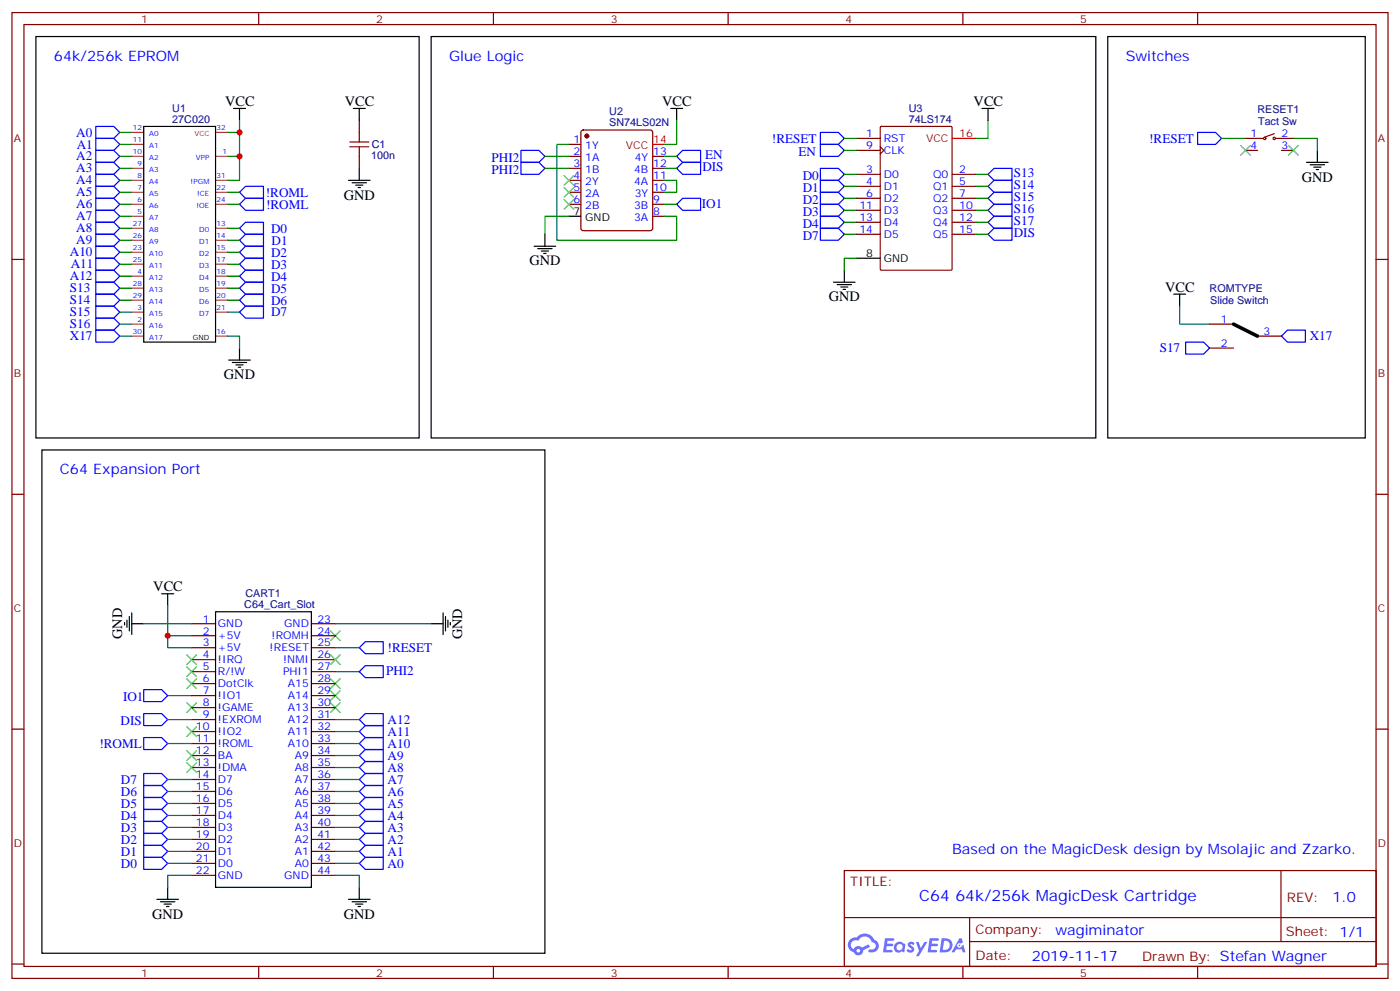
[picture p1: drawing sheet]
<svg xmlns="http://www.w3.org/2000/svg" width="412mm" height="292mm" viewBox="0 0 412 292" stroke-linecap="round" stroke-linejoin="round" font-family="sans-serif">
<g fill="none" stroke="#870000" stroke-width=".35">
<path d="M3.5 3.7h405.4v284.3h-405.4zM7.1 7.2h398.2v277.3h-398.2zM76.2 3.7v3.5M145.3 3.7v3.5M214.5 3.7v3.5M283.6 3.7v3.5M352.8 3.7v3.5M3.5 76.4h3.6M405.3 76.4h3.6M3.5 145.5h3.6M405.3 145.5h3.6M3.5 214.7h3.6"/>
<path d="M405.3 214.7h3.6M248.7 256.3h156.6v28.2h-156.6zM377.3 256.3v20.9M248.7 270.1h156.5M285.6 277.2h119.6M285.6 270.1v14.2M3.5 283.8h3.6M76.2 284.5v3.5M145.3 284.5v3.5M214.5 284.5v3.5M283.6 284.5v3.5M352.8 284.5v3.5"/>
<path d="M405.3 283.8h3.6"/>
</g>
<g fill="#5487ff">
<path d="M267.7 277.5a1.22 1.22 0 0 1 1.7 .2l-.4 .6a.47 .47 0 0 0-.3-.4 .47 .47 0 0 0-.5 .2l.1 .2a1.14 1.14 0 0 1 .8 1.8 1.14 1.14 0 0 1-1.9 0l-.2-.2 .5-.6 .7 .5a.29 .29 0 0 0 .3-.3 .29 .29 0 0 0-.2-.3 1.04 1.04 0 0 1-.6-1.7z"/>
<path d="M260.7 276.2h2.4l.3 .2-.2 .5-1.8 .1-.1 .8h1.5l.3 .4-.3 .4h-1.6l-.2 1.1h1.7l.2 .3-.2 .3-2.6 .1z"/>
<path d="M273.8 276.2h2.4l.3 .2-.1 .5-1.8 .1-.2 .8h1.6l.3 .4-.4 .4-1.6-.1-.1 1.1 1.7 .1 .2 .3-.2 .3-2.6 .1z"/>
<path d="M282.6 276.2h.7l.3 1.3-.6 .3a.69 .69 0 0 0-1 .3 .69 .69 0 0 0 .4 .9 .69 .69 0 0 0 .9-.6l.5-.2 .6 2.2h-.8l-.2-.9h-1.8l-.5 .9h-.8z"/>
<path d="M269.8 277.3h.8l.6 1.8 1.1-1.8h.9l-2.6 4.2h-.8l.9-1.5z"/>
<path d="M277.4 276.2l-.6 4.2h1.3a2.11 2.11 0 0 0 2.5-2.1 2.11 2.11 0 0 0-2.5-2.1zM278.1 277a1.39 1.39 0 0 1 1.7 1.4 1.39 1.39 0 0 1-1.8 1.2h-.3z"/>
<path d="M263.7 277.8a1.54 1.54 0 0 0-.1 2.2 1.54 1.54 0 0 0 2.2 .1l.6 .3 .3-2.3-.2-.3h-.4a1.49 1.49 0 0 0-2.4 0zM264 278.8a.94 .94 0 0 1 1.8 0 .94 .94 0 0 1-1.8 0z"/>
<path d="M250.4 276.6a2.18 2.18 0 0 0 1.1 3.7 1.44 1.44 0 0 0 1.6 .9 1.44 1.44 0 0 0 1.2-1.4l2-1.1-.5-.7-1.9 1a1.47 1.47 0 0 0-2.4 .4 1.39 1.39 0 0 1-.7-1.9 1.39 1.39 0 0 1 2-.5 2.12 2.12 0 0 1 2.2-1.3 2.12 2.12 0 0 1 1.9 1.7 1.14 1.14 0 0 1 1.1 1.4 1.14 1.14 0 0 1-1.7 .7 .43 .43 0 0 0-.5 .4 .43 .43 0 0 0 .4 .5 1.98 1.98 0 0 0 2.5-1.2 1.98 1.98 0 0 0-1.2-2.6 3.1 3.1 0 0 0-5.3-.6l-.9 .1zM252.3 279.9a.55 .55 0 0 1 1.1 0 .55 .55 0 0 1-1.1 0z"/>
<circle cx="282.6" cy="278.3" r=".26"/>
</g>
<g fill="none" stroke="#3c3" stroke-width=".35">
<path d="M166.2 51.7l2.8 2.8M166.2 55.2l2.8 2.8M166.2 58.7l2.8 2.9M169 51.7l-2.8 2.8M169 55.2l-2.8 2.8M169 58.7l-2.8 2.9M365.5 42.9l2.8 2.8M368.3 42.9l-2.8 2.8M379.6 42.9l2.8 2.8M382.4 42.9l-2.8 2.8M55 192.8l2.9 2.8M55 196.3l2.9 2.8"/>
<path d="M55 199.8l2.9 2.9M57.9 192.8l-2.9 2.8M57.9 196.3l-2.9 2.8M57.9 199.8l-2.9 2.9M97.4 185.7l2.8 2.9M97.4 199.8l2.8 2.9M97.4 192.8l2.8 2.8M100.2 185.7l-2.8 2.9M100.2 199.8l-2.8 2.9M100.2 192.8l-2.8 2.8M55 206.9l2.9 2.8M55 214l2.9 2.8"/>
<path d="M57.9 206.9l-2.9 2.8M57.9 214l-2.9 2.8M97.4 206.9l2.8 2.8M97.4 203.4l2.8 2.8M100.2 206.9l-2.8 2.8M100.2 203.4l-2.8 2.8M55 221l2.9 2.8M55 224.5l2.9 2.9M57.9 221l-2.9 2.8M57.9 224.5l-2.9 2.9"/>
</g>
<g fill="none" stroke="#008700" stroke-width=".35">
<path d="M35.3 39h3.5M67 39h3.6M70.6 35.5v17.6h-3.6M199.3 35.5v7h-3.5M291 35.5v5.2h-3.5M35.3 46h3.5M35.3 56.6h3.5M35.3 53.1h3.5M35.3 49.6h3.5M35.3 42.5h3.5M67 46h3.6M67 56.6h3.6"/>
<path d="M160.5 46h7.1M160.5 49.6h7.1M167.6 42.5h-3.6v28.2h35.3v-7h-3.5M195.8 53.1h3.5v3.5h-3.5M195.8 46h3.5M195.8 49.6h3.5M248.7 40.7h3.5M248.7 51.3h3.5M248.7 54.9h3.5M248.7 58.4h3.5M248.7 44.3h3.5M287.5 51.3h3.5"/>
<path d="M287.5 54.9h3.5M287.5 58.4h3.5M359.8 40.7h7.1M381 40.7h7.1v3.6M35.3 60.1h3.5M35.3 67.2h3.5M35.3 70.7h3.5M35.3 74.3h3.5M35.3 77.8h3.5M35.3 63.7h3.5M67 60.1h3.6M67 67.2h3.6"/>
<path d="M67 70.7h3.6M67 74.3h3.6M67 77.8h3.6M167.6 63.7h-7.1v5.3M195.8 60.1h3.5M248.7 61.9h3.5M248.7 65.4h3.5M248.7 69h3.5M252.2 76h-3.5v3.6M287.5 61.9h3.5M287.5 65.4h3.5M287.5 69h3.5"/>
<path d="M35.3 81.3h3.5M35.3 84.8h3.5M35.3 88.4h3.5M35.3 91.9h3.5M35.3 99h3.5M35.3 95.4h3.5M67 99h3.6v3.5M67 81.3h3.6M67 84.8h3.6M67 88.4h3.6M67 91.9h3.6M347.5 90.1v5.3h8.8"/>
<path d="M49.4 178.3v12.4h7M42.3 183.6h14.1M49.4 187.1h7M98.8 197.7h7M98.8 190.7h7M98.8 183.6h28.2M49.4 204.8h7M49.4 218.9h7M49.4 211.8h7M98.8 218.9h7M98.8 215.4h7M98.8 211.8h7"/>
<path d="M49.4 236.5h7M49.4 233h7M49.4 229.5h7M98.8 236.5h7M98.8 233h7M98.8 229.5h7M98.8 226h7M98.8 222.4h7M49.4 254.2h7M49.4 250.6h7M49.4 247.1h7M49.4 243.6h7"/>
<path d="M49.4 240.1h7M56.4 257.7h-7v3.5M98.8 257.7h7v3.5M98.8 254.2h7M98.8 250.6h7M98.8 247.1h7M98.8 243.6h7M98.8 240.1h7"/>
</g>
<g fill="none" stroke="#00f" stroke-width=".35">
<path d="M28.2 37.2h5.3l1.8 1.8-1.8 1.7h-5.3zM241.7 39h5.2l1.8 1.7-1.8 1.8h-5.2zM352.8 39h5.3l1.7 1.7-1.7 1.8h-5.3zM28.2 40.7h5.3l1.8 1.8-1.8 1.8h-5.3zM28.2 44.3h5.3l1.8 1.7-1.8 1.8h-5.3zM28.2 47.8h5.3l1.8 1.8-1.8 1.7h-5.3zM28.2 51.3h5.3l1.8 1.8-1.8 1.8h-5.3zM28.2 58.4h5.3l1.8 1.7-1.8 1.8h-5.3zM28.2 54.9h5.3l1.8 1.7-1.8 1.8h-5.3zM70.6 56.6l1.7-1.7h5.3v3.5h-5.3zM153.5 44.3h5.2l1.8 1.7-1.8 1.8h-5.2zM153.5 47.8h5.2l1.8 1.8-1.8 1.7h-5.2z"/>
<path d="M199.3 46l1.8-1.7h5.3v3.5h-5.3zM199.3 49.6l1.8-1.8h5.3v3.5h-5.3zM241.7 49.6h5.2l1.8 1.7-1.8 1.8h-5.2zM241.7 53.1h5.2l1.8 1.8-1.8 1.7h-5.2zM241.7 56.6h5.2l1.8 1.8-1.8 1.7h-5.2zM241.7 42.5h5.2l1.8 1.8-1.8 1.7h-5.2zM291 51.3l1.8-1.7h5.3v3.5h-5.3zM291 54.9l1.8-1.8h5.3v3.5h-5.3zM291 58.4l1.8-1.8h5.3v3.5h-5.3zM28.2 61.9h5.3l1.8 1.8-1.8 1.7h-5.3zM28.2 65.4h5.3l1.8 1.8-1.8 1.8h-5.3zM28.2 69h5.3l1.8 1.7-1.8 1.8h-5.3z"/>
<path d="M28.2 72.5h5.3l1.8 1.8-1.8 1.7h-5.3zM28.2 76h5.3l1.8 1.8-1.8 1.8h-5.3zM28.2 79.6h5.3l1.8 1.7-1.8 1.8h-5.3zM70.6 67.2l1.7-1.8h5.3v3.6h-5.3zM70.6 70.7l1.7-1.7h5.3v3.5h-5.3zM70.6 74.3l1.7-1.8h5.3v3.5h-5.3zM70.6 77.8l1.7-1.8h5.3v3.6h-5.3zM70.6 60.1l1.7-1.7h5.3v3.5h-5.3zM199.3 60.1l1.8-1.7h5.3v3.5h-5.3zM241.7 60.1h5.2l1.8 1.8-1.8 1.8h-5.2zM241.7 63.7h5.2l1.8 1.7-1.8 1.8h-5.2zM241.7 67.2h5.2l1.8 1.8-1.8 1.7h-5.2z"/>
<path d="M291 61.9l1.8-1.8h5.3v3.6h-5.3zM291 65.4l1.8-1.7h5.3v3.5h-5.3zM291 69l1.8-1.8h5.3v3.5h-5.3zM28.2 83.1h5.3l1.8 1.7-1.8 1.8h-5.3zM28.2 86.6h5.3l1.8 1.8-1.8 1.7h-5.3zM28.2 90.1h5.3l1.8 1.8-1.8 1.8h-5.3zM28.2 93.7h5.3l1.8 1.7-1.8 1.8h-5.3zM28.2 97.2h5.3l1.8 1.8-1.8 1.7h-5.3zM70.6 81.3l1.7-1.7h5.3v3.5h-5.3zM70.6 84.8l1.7-1.7h5.3v3.5h-5.3zM70.6 88.4l1.7-1.8h5.3v3.5h-5.3zM70.6 91.9l1.7-1.8h5.3v3.6h-5.3z"/>
<path d="M377.5 99l1.7-1.8h5.3v3.5h-5.3zM349.2 100.7h5.3l1.8 1.8-1.8 1.7h-5.3zM105.8 197.7l1.8-1.7h5.3v3.5h-5.3zM105.8 190.7l1.8-1.8h5.3v3.5h-5.3zM42.3 203h5.3l1.8 1.8-1.8 1.8h-5.3zM42.3 217.1h5.3l1.8 1.8-1.8 1.8h-5.3zM42.3 210.1h5.3l1.8 1.7-1.8 1.8h-5.3zM105.8 218.9l1.8-1.8h5.3v3.6h-5.3zM105.8 215.4l1.8-1.8h5.3v3.5h-5.3zM105.8 211.8l1.8-1.7h5.3v3.5h-5.3zM42.3 238.3h5.3l1.8 1.8-1.8 1.7h-5.3zM42.3 234.8h5.3l1.8 1.7-1.8 1.8h-5.3z"/>
<path d="M42.3 231.2h5.3l1.8 1.8-1.8 1.8h-5.3zM42.3 227.7h5.3l1.8 1.8-1.8 1.7h-5.3zM105.8 236.5l1.8-1.7h5.3v3.5h-5.3zM105.8 233l1.8-1.8h5.3v3.6h-5.3zM105.8 229.5l1.8-1.8h5.3v3.5h-5.3zM105.8 226l1.8-1.8h5.3v3.5h-5.3zM105.8 222.4l1.8-1.7h5.3v3.5h-5.3zM42.3 252.4h5.3l1.8 1.8-1.8 1.7h-5.3zM42.3 248.9h5.3l1.8 1.7-1.8 1.8h-5.3zM42.3 245.4h5.3l1.8 1.7-1.8 1.8h-5.3zM42.3 241.8h5.3l1.8 1.8-1.8 1.8h-5.3zM105.8 254.2l1.8-1.8h5.3v3.5h-5.3z"/>
<path d="M105.8 250.6l1.8-1.7h5.3v3.5h-5.3zM105.8 247.1l1.8-1.7h5.3v3.5h-5.3zM105.8 243.6l1.8-1.8h5.3v3.6h-5.3zM105.8 240.1l1.8-1.8h5.3v3.5h-5.3z"/>
</g>
<g fill="none" stroke="#870000" stroke-width=".35">
<path d="M105.8 35.5v3.5M171.3 38.5l.5-.2h19.8l.5 .2 .2 .5v28.2l-.3 .5-.4 .2h-19.8l-.5-.2-.2-.5v-28.2zM259.3 37.4l.3-.2h20.5l.3 .2 .1 41.8-.2 .3-20.7 .1-.3-.2zM375.4 39.3l-2.9 1.1M105.8 46v3.6M167.6 42.5h3.5M167.6 46h3.5M167.6 49.6h3.5M167.6 53.1h3.5M167.6 56.6h3.5M192.3 46h3.5M192.3 49.6h3.5"/>
<path d="M192.3 53.1h3.5M192.3 56.6h3.5M252.2 40.7h7.1M252.2 44.3h7.1M252.2 51.3h7.1M252.2 54.9h7.1M252.2 58.4h7.1M259.3 43.2l1 1.1-1 1M280.5 51.3h7M280.5 54.9h7M280.5 58.4h7M366.9 40.7h5.3"/>
<path d="M366.9 44.3h3.5M375.7 40.7h5.3M377.5 44.3h3.5M167.6 60.1h3.5M192.3 60.1h3.5M192.3 63.7h3.5M252.2 61.9h7.1M252.2 65.4h7.1M252.2 69h7.1M280.5 61.9h7M280.5 65.4h7M280.5 69h7"/>
<path d="M356.3 95.4h7.1M370.4 99h7.1M356.3 102.5h7.1M56.4 183.6h7.1M56.4 187.1h7.1M56.4 190.7h7.1M56.4 194.2h7.1M56.4 197.7h7.1M91.7 183.6h7.1M91.7 187.1h7.1M91.7 190.7h7.1M91.7 194.2h7.1"/>
<path d="M91.7 197.7h7.1M56.4 201.3h7.1M56.4 204.8h7.1M56.4 208.3h7.1M56.4 211.8h7.1M56.4 215.4h7.1M56.4 218.9h7.1M91.7 201.3h7.1M91.7 204.8h7.1M91.7 208.3h7.1M91.7 211.8h7.1M91.7 215.4h7.1"/>
<path d="M91.7 218.9h7.1M56.4 222.4h7.1M56.4 226h7.1M56.4 229.5h7.1M56.4 233h7.1M56.4 236.5h7.1M91.7 222.4h7.1M91.7 226h7.1M91.7 229.5h7.1M91.7 233h7.1M91.7 236.5h7.1M56.4 240.1h7.1"/>
<path d="M56.4 243.6h7.1M56.4 247.1h7.1M56.4 250.6h7.1M56.4 254.2h7.1M56.4 257.7h7.1M91.7 240.1h7.1M91.7 243.6h7.1M91.7 247.1h7.1M91.7 250.6h7.1M91.7 254.2h7.1M91.7 257.7h7.1"/>
<circle cx="372.5" cy="40.7" r=".35"/>
<circle cx="375.4" cy="40.7" r=".35"/>
</g>
<g fill="none" stroke="#000" stroke-width=".35">
<path d="M10.6 10.8h112.9v118.1h-112.9zM127 10.8h195.8v118.1h-195.8zM326.3 10.8h75.9v118.1h-75.9zM42.3 37.2h21.2v63.5h-21.2zM68.8 31.9h3.5M70.6 31.9v3.6M104.1 31.9h3.5M105.8 31.9v3.6M197.6 31.9h3.5M199.3 31.9v3.6M289.3 31.9h3.5M291 31.9v3.6"/>
<path d="M102.7 53.1h6.3M103.7 53.8h4.2M104.8 54.5h2.1M105.5 55.2h.7M105.8 49.6v3.5M384.9 47.8h6.3M385.9 48.5h4.3M387 49.2h2.1M387.7 49.9h.7M388.1 44.3v3.5M157.3 72.5h6.4M158.4 73.2h4.2"/>
<path d="M159.5 73.9h2.1M160.2 74.6h.7M160.5 69v3.5M167.6 63.7h3.5M248.7 79.6v3.5M252.2 76h7.1M245.5 83.1h6.4M246.6 83.8h4.2M247.6 84.5h2.2M248.4 85.2h.7M345.7 86.6h3.5M347.5 86.6v3.5"/>
<path d="M67.4 106h6.3M68.4 106.7h4.3M69.5 107.4h2.1M70.2 108.1h.7M70.6 102.5v3.5M12.3 132.5h148.2v148.1h-148.2zM47.6 174.8h3.6M49.4 174.8v3.5M36.7 183.3v.7M37.4 182.6v2.1M38.1 181.5v4.2M38.8 183.6h3.5"/>
<path d="M38.8 180.4v6.4M63.5 180.1h28.2v81.1h-28.2zM127 183.6h3.5M130.5 180.4v6.4M131.2 181.5v4.2M131.9 182.6v2.1M132.6 183.3v.7M46.2 264.8h6.4M47.3 265.5h4.2M48.3 266.2h2.1M49 266.9h.7M49.4 261.2v3.6"/>
<path d="M102.7 264.8h6.3M103.7 265.5h4.2M104.8 266.2h2.1M105.5 266.9h.7M105.8 261.2v3.6"/>
</g>
<circle cx="172.9" cy="40" r=".53" fill="#870000" stroke="#870000" stroke-width=".35"/>
<path d="M192.3 42.5h3.5M280.5 40.7h7" fill="none" stroke="#f00" stroke-width=".35"/>
<path d="M105.8 39v2.8M103 43.2h5.7M103 41.8h5.7M105.8 43.2v2.8" fill="none" stroke="#a10000" stroke-width=".35"/>
<g fill="none" stroke="#a64a4a" stroke-width=".35">
<path d="M38.8 39h3.5M63.5 39h3.5M38.8 42.5h3.5M38.8 46h3.5M38.8 49.6h3.5M38.8 53.1h3.5M38.8 56.6h3.5M63.5 46h3.5M63.5 53.1h3.5M63.5 56.6h3.5M38.8 60.1h3.5M38.8 63.7h3.5"/>
<path d="M38.8 67.2h3.5M38.8 70.7h3.5M38.8 74.3h3.5M38.8 77.8h3.5M63.5 60.1h3.5M63.5 67.2h3.5M63.5 70.7h3.5M63.5 74.3h3.5M63.5 77.8h3.5M38.8 81.3h3.5M38.8 84.8h3.5M38.8 88.4h3.5"/>
<path d="M38.8 91.9h3.5M38.8 95.4h3.5M38.8 99h3.5M63.5 81.3h3.5M63.5 84.8h3.5M63.5 88.4h3.5M63.5 91.9h3.5M63.5 99h3.5"/>
</g>
<path d="M363.4 95.4l7 3.6" fill="none" stroke="#000" stroke-width="1.1"/>
<g fill="#c00">
<circle cx="70.6" cy="46" r=".88"/>
<circle cx="49.4" cy="187.1" r=".88"/>
<circle cx="70.6" cy="39" r=".88"/>
</g>
<text font-size="4.6" fill="#00f" x="270.8" y="265.3">C64 64k/256k MagicDesk Cartridge</text>
<g font-size="4.2" fill="#00f">
<text x="15.9" y="17.8">64k/256k EPROM</text>
<text x="132.3" y="17.8">Glue Logic</text>
<text x="331.6" y="17.8">Switches</text>
<text x="17.6" y="139.5">C64 Expansion Port</text>
<text x="280.5" y="251.4">Based on the MagicDesk design by Msolajic and Zzarko.</text>
<text x="392.5" y="265.6">1.0</text>
<text x="310.9" y="275.1">wagiminator</text>
<text x="304" y="282.9">2019-11-17</text>
</g>
<g font-size="4.2">
<text x="66.3" y="31.2">VCC</text>
<text x="101.6" y="31.2">VCC</text>
<text x="195.1" y="31.2">VCC</text>
<text x="286.8" y="31.2">VCC</text>
<text x="383.5" y="53.5">GND</text>
<text x="101.2" y="58.7">GND</text>
<text x="155.9" y="78.1">GND</text>
<text x="244.1" y="88.7">GND</text>
<text x="343.3" y="85.9">VCC</text>
<text x="66" y="111.7">GND</text>
<text x="45.2" y="174.1">VCC</text>
<text x="36" y="188.1" transform="rotate(-90 36 188.1)">GND</text>
<text x="136.2" y="188.2" transform="rotate(-90 136.2 188.2)">GND</text>
<text x="44.8" y="270.4">GND</text>
<text x="101.2" y="270.4">GND</text>
</g>
<g font-size="3.9" fill="#00f">
<text x="22.5" y="40.2">A0</text>
<text x="227.4" y="42">!RESET</text>
<text x="338.5" y="42">!RESET</text>
<text x="22.5" y="47.2">A2</text>
<text x="22.6" y="43.7">A1</text>
<text x="144.8" y="47.7">PHI2</text>
<text x="207.7" y="46.7">EN</text>
<text x="235.2" y="46">EN</text>
<text x="22.5" y="50.8">A3</text>
<text x="144.8" y="51.2">PHI2</text>
<text x="206.9" y="50.4">DIS</text>
<text x="236.5" y="52.9">D0</text>
<text x="298.6" y="52.2">S13</text>
<text x="22.5" y="54.3">A4</text>
<text x="22.5" y="57.8">A5</text>
<text x="78.3" y="57.9">!ROML</text>
<text x="236.5" y="56.4">D1</text>
<text x="236.5" y="60">D2</text>
<text x="298.6" y="55.7">S14</text>
<text x="298.6" y="59.2">S15</text>
<text x="22.5" y="61.4">A6</text>
<text x="22.5" y="64.9">A7</text>
<text x="78.4" y="61.4">!ROML</text>
<text x="206.8" y="61.1">IO1</text>
<text x="236.5" y="63.5">D3</text>
<text x="298.6" y="62.8">S16</text>
<text x="22.5" y="68.4">A8</text>
<text x="22.5" y="71.9">A9</text>
<text x="79.8" y="68.5">D0</text>
<text x="236.5" y="67">D4</text>
<text x="236.5" y="70.5">D7</text>
<text x="298.6" y="66.3">S17</text>
<text x="298.6" y="69.8">DIS</text>
<text x="20.6" y="75.5">A10</text>
<text x="79.8" y="75.5">D2</text>
<text x="80" y="72">D1</text>
<text x="20.6" y="82.5">A12</text>
<text x="20.9" y="79">A11</text>
<text x="79.8" y="79.1">D3</text>
<text x="79.8" y="82.6">D4</text>
<text x="20.6" y="86.1">S13</text>
<text x="20.6" y="89.6">S14</text>
<text x="79.8" y="86.1">D5</text>
<text x="79.8" y="89.6">D6</text>
<text x="20.6" y="93.1">S15</text>
<text x="79.8" y="93.2">D7</text>
<text x="20.6" y="96.6">S16</text>
<text x="20.6" y="100.2">X17</text>
<text x="385.8" y="100.2">X17</text>
<text x="341.6" y="103.7">S17</text>
<text x="114.2" y="192">!RESET</text>
<text x="113.7" y="198.6">PHI2</text>
<text x="36.2" y="206.5">IO1</text>
<text x="35.5" y="213.4">DIS</text>
<text x="114.2" y="213.2">A12</text>
<text x="29.3" y="220.1">!ROML</text>
<text x="114.2" y="220.2">A10</text>
<text x="114.2" y="216.7">A11</text>
<text x="114.2" y="227.3">A8</text>
<text x="114.2" y="223.7">A9</text>
<text x="35.6" y="230.7">D7</text>
<text x="114.2" y="230.8">A7</text>
<text x="35.6" y="237.8">D5</text>
<text x="35.6" y="234.3">D6</text>
<text x="114.2" y="237.8">A5</text>
<text x="114.2" y="234.3">A6</text>
<text x="35.6" y="244.8">D3</text>
<text x="35.6" y="241.3">D4</text>
<text x="114.2" y="244.9">A3</text>
<text x="114.2" y="241.4">A4</text>
<text x="35.6" y="251.9">D1</text>
<text x="35.6" y="248.4">D2</text>
<text x="114.2" y="252">A1</text>
<text x="114.2" y="248.4">A2</text>
<text x="35.6" y="255.4">D0</text>
<text x="114.2" y="255.5">A0</text>
</g>
<g font-size="3.9" fill="#800">
<text x="250.5" y="260.9">TITLE:</text>
<text x="379.1" y="265.6">REV:</text>
<text x="287.4" y="275.1">Company:</text>
<text x="378.7" y="275.7">Sheet: 1/1</text>
<text x="287.4" y="282.8">Date:</text>
<text x="336.4" y="282.8">Drawn By: Stefan Wagner</text>
</g>
<g font-size="3.2" fill="#800">
<text x="41.6" y="6.7">1</text>
<text x="110.8" y="6.7">2</text>
<text x="179.9" y="6.7">3</text>
<text x="249.1" y="6.7">4</text>
<text x="318.2" y="6.7">5</text>
<text x="4.1" y="41.8">A</text>
<text x="405.9" y="41.8">A</text>
<text x="4.1" y="110.9">B</text>
<text x="405.9" y="110.9">B</text>
<text x="4.1" y="180.1">C</text>
<text x="405.9" y="180.1">C</text>
<text x="4.1" y="249.2">D</text>
<text x="405.9" y="249.2">D</text>
<text x="41.6" y="287.5">1</text>
<text x="110.8" y="287.5">2</text>
<text x="179.9" y="287.5">3</text>
<text x="249.1" y="287.5">4</text>
<text x="318.2" y="287.5">5</text>
</g>
<g font-size="3.2" fill="#000080">
<text x="50.8" y="33">U1</text>
<text x="179.5" y="34">U2</text>
<text x="267.7" y="32.9">U3</text>
<text x="370.4" y="33.2">RESET1</text>
<text x="50.8" y="36.2">27C020</text>
<text x="179.5" y="37.2">SN74LS02N</text>
<text x="267.7" y="36.2">74LS174</text>
<text x="370.6" y="36.7">Tact Sw</text>
<text x="109.4" y="46.8">100n</text>
<text x="109.5" y="43.7">C1</text>
<text x="356.3" y="86.1">ROMTYPE</text>
<text x="356.5" y="89.6">Slide Switch</text>
<text x="71.9" y="179">C64_Cart_Slot</text>
<text x="72.3" y="175.9">CART1</text>
</g>
<g font-size="3.2" fill="#00f">
<text x="255.2" y="40.4">1</text>
<text x="260.3" y="41.8">RST</text>
<text x="368.4" y="40.4">1</text>
<text x="377.5" y="40.4">2</text>
<text x="168.9" y="42.2">1</text>
<text x="168.9" y="45.7">2</text>
<text x="172.4" y="43.9">1Y</text>
<text x="172.4" y="47.4">1A</text>
<text x="187" y="47.4">4Y</text>
<text x="192.4" y="45.7">13</text>
<text x="255.2" y="43.9">9</text>
<text x="260.3" y="45.3">CLK</text>
<text x="368.4" y="43.9">4</text>
<text x="377.5" y="43.9">3</text>
<text x="168.9" y="49.2">3</text>
<text x="168.9" y="52.7">4</text>
<text x="172.4" y="51">1B</text>
<text x="186.8" y="51">4B</text>
<text x="192.4" y="52.7">11</text>
<text x="192.4" y="49.2">12</text>
<text x="255.2" y="51">3</text>
<text x="260.3" y="52.4">D0</text>
<text x="274.9" y="52.4">Q0</text>
<text x="282.6" y="51">2</text>
<text x="168.9" y="56.3">5</text>
<text x="168.9" y="59.8">6</text>
<text x="172.4" y="54.5">2Y</text>
<text x="172.4" y="58">2A</text>
<text x="186.8" y="54.5">4A</text>
<text x="187" y="58">3Y</text>
<text x="192.4" y="59.8">9</text>
<text x="192.4" y="56.3">10</text>
<text x="255.2" y="54.5">4</text>
<text x="255.2" y="58">6</text>
<text x="260.3" y="55.9">D1</text>
<text x="260.3" y="59.4">D2</text>
<text x="274.9" y="55.9">Q1</text>
<text x="274.9" y="59.4">Q2</text>
<text x="282.6" y="54.5">5</text>
<text x="282.6" y="58">7</text>
<text x="172.4" y="61.6">2B</text>
<text x="186.8" y="61.6">3B</text>
<text x="186.8" y="65.1">3A</text>
<text x="192.4" y="63.3">8</text>
<text x="253.1" y="61.6">11</text>
<text x="253.1" y="65.1">13</text>
<text x="260.3" y="63">D3</text>
<text x="274.9" y="63">Q3</text>
<text x="282.6" y="61.6">10</text>
<text x="282.6" y="65.1">12</text>
<text x="253.1" y="68.6">14</text>
<text x="260.3" y="66.5">D4</text>
<text x="260.3" y="70">D5</text>
<text x="274.9" y="66.5">Q4</text>
<text x="274.9" y="70">Q5</text>
<text x="282.6" y="68.6">15</text>
<text x="359.6" y="95.1">1</text>
<text x="372.2" y="98.6">3</text>
<text x="359.6" y="102.1">2</text>
<text x="59.7" y="183.3">1</text>
<text x="64.2" y="184.7">GND</text>
<text x="83.7" y="184.7">GND</text>
<text x="93.5" y="183.3">23</text>
<text x="59.7" y="186.8">2</text>
<text x="59.7" y="190.3">3</text>
<text x="64.2" y="188.2">+5V</text>
<text x="64.2" y="191.7">+5V</text>
<text x="79.4" y="191.7">!RESET</text>
<text x="80" y="188.2">!ROMH</text>
<text x="93.5" y="186.8">24</text>
<text x="93.5" y="190.3">25</text>
<text x="59.7" y="193.9">4</text>
<text x="59.7" y="197.4">5</text>
<text x="64.2" y="195.3">!IRQ</text>
<text x="83.4" y="195.3">!NMI</text>
<text x="93.5" y="193.9">26</text>
<text x="93.5" y="197.4">27</text>
<text x="59.7" y="200.9">6</text>
<text x="64.2" y="198.8">R/!W</text>
<text x="64.2" y="202.3">DotClk</text>
<text x="83.4" y="198.8">PHI1</text>
<text x="84.8" y="202.3">A15</text>
<text x="93.5" y="200.9">28</text>
<text x="59.7" y="204.4">7</text>
<text x="59.7" y="208">8</text>
<text x="64.2" y="205.8">!IO1</text>
<text x="64.2" y="209.4">!GAME</text>
<text x="84.8" y="205.8">A14</text>
<text x="84.8" y="209.4">A13</text>
<text x="93.5" y="204.4">29</text>
<text x="93.5" y="208">30</text>
<text x="57.7" y="215">10</text>
<text x="59.7" y="211.5">9</text>
<text x="64.2" y="212.9">!EXROM</text>
<text x="84.8" y="212.9">A12</text>
<text x="93.5" y="211.5">31</text>
<text x="93.5" y="215">32</text>
<text x="57.7" y="218.5">11</text>
<text x="64.2" y="216.4">!IO2</text>
<text x="64.2" y="220">!ROML</text>
<text x="84.8" y="216.4">A11</text>
<text x="84.8" y="220">A10</text>
<text x="93.5" y="218.5">33</text>
<text x="57.7" y="222.1">12</text>
<text x="57.7" y="225.6">13</text>
<text x="64.2" y="223.5">BA</text>
<text x="64.2" y="227">!DMA</text>
<text x="86.8" y="223.5">A9</text>
<text x="86.8" y="227">A8</text>
<text x="93.5" y="222.1">34</text>
<text x="93.5" y="225.6">35</text>
<text x="57.7" y="229.1">14</text>
<text x="57.7" y="232.7">15</text>
<text x="64.2" y="230.5">D7</text>
<text x="86.8" y="230.5">A7</text>
<text x="93.5" y="229.1">36</text>
<text x="93.5" y="232.7">37</text>
<text x="57.7" y="236.2">16</text>
<text x="57.7" y="239.7">17</text>
<text x="64.2" y="234.1">D6</text>
<text x="64.2" y="237.6">D5</text>
<text x="86.8" y="234.1">A6</text>
<text x="86.8" y="237.6">A5</text>
<text x="93.5" y="236.2">38</text>
<text x="93.5" y="239.7">39</text>
<text x="57.7" y="243.2">18</text>
<text x="64.2" y="241.1">D4</text>
<text x="64.2" y="244.7">D3</text>
<text x="86.8" y="241.1">A4</text>
<text x="86.8" y="244.7">A3</text>
<text x="93.5" y="243.2">40</text>
<text x="57.7" y="246.8">19</text>
<text x="57.7" y="250.3">20</text>
<text x="64.2" y="248.2">D2</text>
<text x="64.2" y="251.7">D1</text>
<text x="86.8" y="248.2">A2</text>
<text x="86.8" y="251.7">A1</text>
<text x="93.5" y="246.8">41</text>
<text x="93.5" y="250.3">42</text>
<text x="57.7" y="253.8">21</text>
<text x="57.7" y="257.4">22</text>
<text x="64.2" y="255.2">D0</text>
<text x="86.8" y="255.2">A0</text>
<text x="93.5" y="253.8">43</text>
<text x="93.5" y="257.4">44</text>
<text x="64.2" y="258.8">GND</text>
<text x="83.7" y="258.8">GND</text>
</g>
<g font-size="3.2" fill="#f00">
<text x="272.8" y="41.8">VCC</text>
<text x="282.6" y="40.4">16</text>
<text x="184.4" y="43.9">VCC</text>
<text x="192.4" y="42.2">14</text>
</g>
<g font-size="3.2">
<text x="168.9" y="63.3">7</text>
<text x="172.4" y="65.1">GND</text>
<text x="255.2" y="75.7">8</text>
<text x="260.3" y="77.1">GND</text>
</g>
<g font-size="2.1" fill="#00f">
<text x="39.1" y="38.3">12</text>
<text x="39.1" y="41.8">11</text>
<text x="43.9" y="40">A0</text>
<text x="63.8" y="38.3">32</text>
<text x="39.1" y="45.3">10</text>
<text x="43.9" y="43.6">A1</text>
<text x="43.9" y="47.1">A2</text>
<text x="57.7" y="47.1">VPP</text>
<text x="65.5" y="45.3">1</text>
<text x="40.5" y="48.9">9</text>
<text x="40.5" y="52.4">8</text>
<text x="43.9" y="50.6">A3</text>
<text x="63.8" y="52.4">31</text>
<text x="40.5" y="55.9">7</text>
<text x="40.5" y="59.5">6</text>
<text x="43.9" y="54.1">A4</text>
<text x="43.9" y="57.7">A5</text>
<text x="56.1" y="54.1">!PGM</text>
<text x="58" y="57.7">!CE</text>
<text x="63.8" y="55.9">22</text>
<text x="63.8" y="59.5">24</text>
<text x="40.5" y="63">5</text>
<text x="43.9" y="61.2">A6</text>
<text x="43.9" y="64.7">A7</text>
<text x="57.8" y="61.2">!OE</text>
<text x="39.1" y="66.5">27</text>
<text x="39.1" y="70">26</text>
<text x="43.9" y="68.2">A8</text>
<text x="43.9" y="71.8">A9</text>
<text x="58.7" y="68.2">D0</text>
<text x="58.7" y="71.8">D1</text>
<text x="63.8" y="66.5">13</text>
<text x="63.8" y="70">14</text>
<text x="39.1" y="73.6">23</text>
<text x="39.1" y="77.1">25</text>
<text x="43.9" y="75.3">A10</text>
<text x="58.7" y="75.3">D2</text>
<text x="63.8" y="73.6">15</text>
<text x="63.8" y="77.1">17</text>
<text x="40.5" y="80.6">4</text>
<text x="43.9" y="78.8">A11</text>
<text x="43.9" y="82.4">A12</text>
<text x="58.7" y="78.8">D3</text>
<text x="58.7" y="82.4">D4</text>
<text x="63.8" y="80.6">18</text>
<text x="39.1" y="84.1">28</text>
<text x="39.1" y="87.7">29</text>
<text x="43.9" y="85.9">A13</text>
<text x="43.9" y="89.4">A14</text>
<text x="58.7" y="85.9">D5</text>
<text x="58.7" y="89.4">D6</text>
<text x="63.8" y="84.1">19</text>
<text x="63.8" y="87.7">20</text>
<text x="40.5" y="91.2">3</text>
<text x="40.5" y="94.7">2</text>
<text x="43.9" y="92.9">A15</text>
<text x="58.7" y="92.9">D7</text>
<text x="63.8" y="91.2">21</text>
<text x="39.1" y="98.3">30</text>
<text x="43.9" y="96.5">A16</text>
<text x="43.9" y="100">A17</text>
<text x="63.8" y="98.3">16</text>
</g>
<text font-size="2.1" fill="#f00" x="57.3" y="40">VCC</text>
<text font-size="2.1" x="56.8" y="100">GND</text>
</svg>
